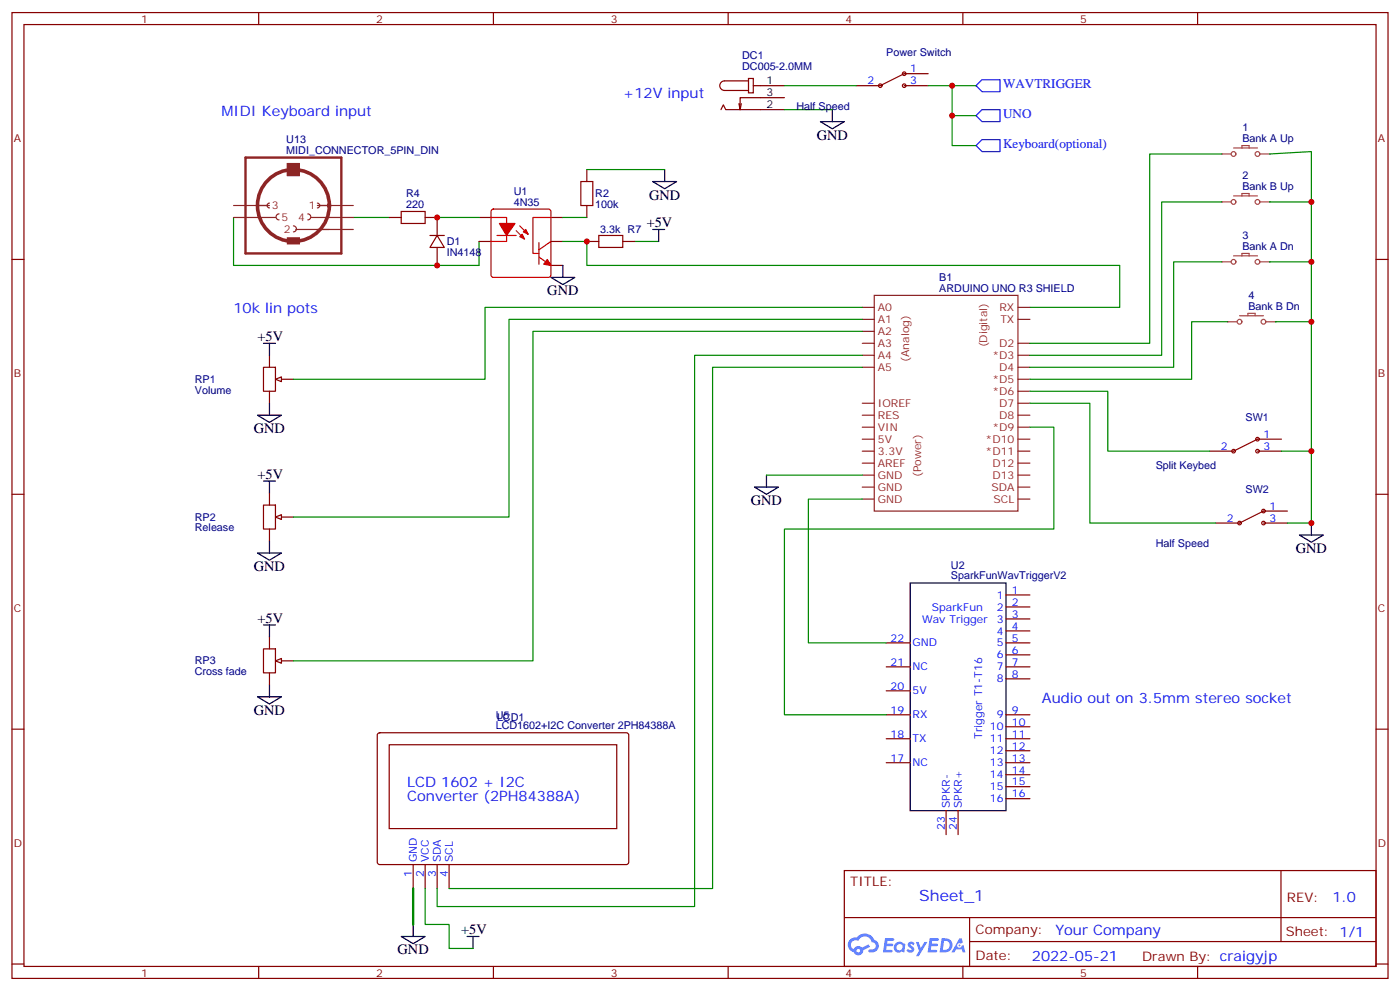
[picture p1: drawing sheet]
<svg xmlns="http://www.w3.org/2000/svg" width="412mm" height="292mm" viewBox="0 0 412 292" stroke-linecap="round" stroke-linejoin="round" font-family="sans-serif">
<g fill="none" stroke="#870000" stroke-width=".35">
<path d="M3.5 3.7h405.4v284.3h-405.4zM7.1 7.2h398.2v277.3h-398.2zM76.2 3.7v3.5M145.3 3.7v3.5M214.5 3.7v3.5M283.6 3.7v3.5M352.8 3.7v3.5M3.5 76.4h3.6M405.3 76.4h3.6M3.5 145.5h3.6M405.3 145.5h3.6M3.5 214.7h3.6"/>
<path d="M405.3 214.7h3.6M248.7 256.3h156.6v28.2h-156.6zM377.3 256.3v20.9M248.7 270.1h156.5M285.6 277.2h119.6M285.6 270.1v14.2M3.5 283.8h3.6M76.2 284.5v3.5M145.3 284.5v3.5M214.5 284.5v3.5M283.6 284.5v3.5M352.8 284.5v3.5"/>
<path d="M405.3 283.8h3.6"/>
</g>
<g fill="#5487ff">
<path d="M267.7 277.5a1.22 1.22 0 0 1 1.7 .2l-.4 .6a.47 .47 0 0 0-.3-.4 .47 .47 0 0 0-.5 .2l.1 .2a1.14 1.14 0 0 1 .8 1.8 1.14 1.14 0 0 1-1.9 0l-.2-.2 .5-.6 .7 .5a.29 .29 0 0 0 .3-.3 .29 .29 0 0 0-.2-.3 1.04 1.04 0 0 1-.6-1.7z"/>
<path d="M260.7 276.2h2.4l.3 .2-.2 .5-1.8 .1-.1 .8h1.5l.3 .4-.3 .4h-1.6l-.2 1.1h1.7l.2 .3-.2 .3-2.6 .1z"/>
<path d="M273.8 276.2h2.4l.3 .2-.1 .5-1.8 .1-.2 .8h1.6l.3 .4-.4 .4-1.6-.1-.1 1.1 1.7 .1 .2 .3-.2 .3-2.6 .1z"/>
<path d="M282.6 276.2h.7l.3 1.3-.6 .3a.69 .69 0 0 0-1 .3 .69 .69 0 0 0 .4 .9 .69 .69 0 0 0 .9-.6l.5-.2 .6 2.2h-.8l-.2-.9h-1.8l-.5 .9h-.8z"/>
<path d="M269.8 277.3h.8l.6 1.8 1.1-1.8h.9l-2.6 4.2h-.8l.9-1.5z"/>
<path d="M277.4 276.2l-.6 4.2h1.3a2.11 2.11 0 0 0 2.5-2.1 2.11 2.11 0 0 0-2.5-2.1zM278.1 277a1.39 1.39 0 0 1 1.7 1.4 1.39 1.39 0 0 1-1.8 1.2h-.3z"/>
<path d="M263.7 277.8a1.54 1.54 0 0 0-.1 2.2 1.54 1.54 0 0 0 2.2 .1l.6 .3 .3-2.3-.2-.3h-.4a1.49 1.49 0 0 0-2.4 0zM264 278.8a.94 .94 0 0 1 1.8 0 .94 .94 0 0 1-1.8 0z"/>
<path d="M250.4 276.6a2.18 2.18 0 0 0 1.1 3.7 1.44 1.44 0 0 0 1.6 .9 1.44 1.44 0 0 0 1.2-1.4l2-1.1-.5-.7-1.9 1a1.47 1.47 0 0 0-2.4 .4 1.39 1.39 0 0 1-.7-1.9 1.39 1.39 0 0 1 2-.5 2.12 2.12 0 0 1 2.2-1.3 2.12 2.12 0 0 1 1.9 1.7 1.14 1.14 0 0 1 1.1 1.4 1.14 1.14 0 0 1-1.7 .7 .43 .43 0 0 0-.5 .4 .43 .43 0 0 0 .4 .5 1.98 1.98 0 0 0 2.5-1.2 1.98 1.98 0 0 0-1.2-2.6 3.1 3.1 0 0 0-5.3-.6l-.9 .1zM252.3 279.9a.55 .55 0 0 1 1.1 0 .55 .55 0 0 1-1.1 0z"/>
<circle cx="282.6" cy="278.3" r=".26"/>
</g>
<path d="M172.9 49.9h22.9M68.8 64v14.1h72.3v-7M104.1 64h10.6M128.8 64h12.3M165.8 64h7.1M165.8 71.1h7.1v7h156.9v12.4h-26.4M187 71.1h7M303.4 125.8h7v30h-79.3v54.6h30M254 146.9h-15.9v42.4h23" fill="none" stroke="#008700" stroke-width=".35"/>
<g fill="none" stroke="#8c2424" stroke-width=".35">
<path d="M79.4 59.8a.71 .71 0 0 0-.7 .7 .71 .71 0 0 0 .7 .7M84.7 48.2h3.5v3.5h-3.5zM93.5 59.8a.71 .71 0 0 1 .7 .7 .71 .71 0 0 1-.7 .7M68.8 64h12.3M68.8 60.5h10.6M82.2 63a.88 .88 0 0 0-.9 .9 .88 .88 0 0 0 .9 .8M86.4 66.5a.88 .88 0 0 1 .9 .9 .88 .88 0 0 1-.9 .9M87.1 67.6h17M90.7 63a.88 .88 0 0 1 .8 .9 .88 .88 0 0 1-.8 .8M91.7 64h12.4M93.5 60.5h10.6M254 90.5h3.5"/>
<path d="M254 94h3.5M254 97.5h3.5M257.5 87h42.4v63.5h-42.4zM299.9 90.5h3.5M299.9 94h3.5M254 101.1h3.5M254 104.6h3.5M254 108.1h3.5M254 118.7h3.5M299.9 101.1h3.5M299.9 104.6h3.5M299.9 108.1h3.5"/>
<path d="M299.9 111.7h3.5M299.9 115.2h3.5M299.9 118.7h3.5M254 122.2h3.5M254 125.8h3.5M254 129.3h3.5M254 132.8h3.5M254 136.3h3.5M254 139.9h3.5M299.9 122.2h3.5M299.9 125.8h3.5M299.9 129.3h3.5"/>
<path d="M299.9 132.8h3.5M299.9 136.3h3.5M299.9 139.9h3.5M254 143.4h3.5M254 146.9h3.5M299.9 143.4h3.5M299.9 146.9h3.5"/>
</g>
<g fill="#8c2424" stroke="#8c2424" stroke-width=".35">
<path d="M84.7 70h3.5v1.8h-3.5z"/>
<path d="M84.7 48.2h3.5v3.5h-3.5z"/>
</g>
<circle cx="86.4" cy="60.5" r="10.6" fill="none" stroke="#8c2424" stroke-width="1.1"/>
<path d="M72.3 46.4h28.2v28.2h-28.2z" fill="none" stroke="#8c2424" stroke-width=".71"/>
<path d="M144.6 64h4.6v7.1h-4.6M144.9 61.8l.4-.2h16.3l.5 .2 .2 .5v18.7l-.3 .5-.4 .2h-16.3l-.5-.3-.2-.4v-18.7zM146.4 69.3h5.6M152 67.9l2.5 2.5M153.1 66.5l2.5 2.5M158.7 75.7l3.6 2.4M158.7 71.4v6.4M162.3 64h-5.3v10.6h1.7M162.3 71.1l-3.6 2.5" fill="none" stroke="#f00" stroke-width=".35"/>
<g fill="none" stroke="#870000" stroke-width=".35">
<path d="M172.9 49.9v3.5M114.7 64h3.5M125.2 64h3.6v5.3M126.6 69.3h4.3M128.8 69.3l2.1 3.5h-4.3zM128.8 72.8v5.3M141.1 64h3.5M141.1 71.1h3.5M162.3 64h3.5M162.3 71.1h3.5M162.3 78.1h3.5M172.9 71.1h3.5"/>
<path d="M172.9 60.5v3.5M183.4 71.1h3.6M77.6 108.1h3.5v7.1h-3.5zM79.4 104.6v3.5M79.4 115.2v3.5M82.9 111.7h3.5M296.3 175.2h7.1M296.3 178.7h7.1M261.1 189.3h7M261.1 196.3h7M296.3 182.2h7.1M296.3 185.7h7.1"/>
<path d="M296.3 189.3h7.1M296.3 192.8h7.1M296.3 196.3h7.1M296.3 199.8h7.1M261.1 210.4h7M261.1 217.5h7M261.1 203.4h7M296.3 210.4h7.1M296.3 214h7.1M296.3 217.5h7.1M261.1 224.5h7M278.7 238.7v7"/>
<path d="M282.2 238.7v7M296.3 221h7.1M296.3 224.5h7.1M296.3 228.1h7.1M296.3 231.6h7.1M296.3 235.1h7.1"/>
</g>
<g fill="#f00" stroke="#f00" stroke-width=".35">
<path d="M161.2 76.4l1.1 1.7-2.1-.3z"/>
<path d="M153.1 69.7l.7-.7 .7 1.4z"/>
<path d="M154.2 68.3l.7-.7 .7 1.4z"/>
<path d="M147.1 65.8h4.6l-2.5 3.5z"/>
</g>
<path d="M192.3 53.4h7l-3.5 2.2zM195.8 49.9v3.5M165.8 78.1v3.6M192.3 67.6h3.5M194 67.6v3.5M162.3 81.7h7l-3.5 2.1zM268.1 171.6h28.2v67.1h-28.2z" fill="none" stroke="#000" stroke-width=".35"/>
<path d="M171.1 53.4h3.5v7.1h-3.5zM118.2 62.3h7v3.5h-7zM176.4 69.3h7v3.5h-7z" fill="none" stroke="#a10000" stroke-width=".35"/>
<path d="M81.1 111.7l1.8-.8v1.5z" fill="#f0f0f0" stroke="#870000" stroke-width=".35"/>
<path d="M77.6 148.7h3.5v7.1h-3.5zM79.4 145.2v3.5M79.4 155.8v3.5M82.9 152.2h3.5" fill="none" stroke="#870000" stroke-width=".35"/>
<path d="M81.1 152.2l1.8-.7v1.4z" fill="#f0f0f0" stroke="#870000" stroke-width=".35"/>
<path d="M77.6 191h3.5v7.1h-3.5zM79.4 187.5v3.5M79.4 198.1v3.5M82.9 194.6h3.5" fill="none" stroke="#870000" stroke-width=".35"/>
<path d="M81.1 194.6l1.8-.7v1.4z" fill="#f0f0f0" stroke="#870000" stroke-width=".35"/>
<g fill="none" stroke="#000" stroke-width=".35">
<path d="M241.7 35.8h7l-3.5 2.1zM245.2 32.3v3.5M77.6 101.1h3.5M79.4 101.1v3.5M79.4 118.7v3.5M75.8 122.2h7.1l-3.5 2.2zM77.6 141.6h3.5M79.4 141.6v3.6M79.4 159.3v3.5M382.8 157.5h7l-3.5 2.1zM386.3 154v3.5M75.8 162.8h7.1l-3.5 2.1z"/>
<path d="M77.6 184h3.5M79.4 184v3.5M75.8 205.1h7.1l-3.5 2.2zM79.4 201.6v3.5"/>
</g>
<path d="M231.1 32.3h14.1M254 90.5h-111.1v21.2h-56.5M254 94h-104.1v58.2h-63.5M254 97.5h-97v97.1h-70.6M303.4 118.7h17.6v35.3h37.1M303.4 115.2h22.9v17.6h30M377.5 132.8h8.8v21.2h-7.1" fill="none" stroke="#008700" stroke-width=".35"/>
<path d="M212.4 32.3l.7-1.4 .7 1.4h17.3M218.4 30.5l-.4 1.8M220.5 23.1h1.4v4.2h-1.4zM220.5 23.8h-7.1a1.41 1.41 0 0 0-1.4 1.4 1.41 1.41 0 0 0 1.4 1.4h7.1M221.9 25.2h9.2M231.1 28.8h-13.1v3.5l-.3-1.8M356.3 132.8h7.1M370.4 132.8h7.1M370.4 129.3h7.1M358.1 154h7M372.2 154h7M372.2 150.5h7" fill="none" stroke="#870000" stroke-width=".35"/>
<path d="M287.5 25.2l1.8-1.7h5.3v3.5h-5.3z" fill="none" stroke="#00f" stroke-width=".35"/>
<g fill="none" stroke="#900" stroke-width=".35">
<path d="M370.4 129.3l-7 3.5M372.2 150.5l-7.1 3.5"/>
<circle cx="363.4" cy="132.8" r=".53"/>
<circle cx="370.4" cy="129.3" r=".53"/>
<circle cx="370.4" cy="132.8" r=".53"/>
<circle cx="365.1" cy="154" r=".53"/>
<circle cx="372.2" cy="150.5" r=".53"/>
<circle cx="372.2" cy="154" r=".53"/>
</g>
<g fill="none" stroke="#a64a4a" stroke-width=".35">
<path d="M359.8 45.3h2.9M363.4 43.6h7M365.8 43.6v-.7h2.1v.7M371.1 45.3h2.8"/>
<circle cx="363.4" cy="45.3" r=".71"/>
<circle cx="370.4" cy="45.3" r=".71"/>
</g>
<g fill="#a64a4a">
<circle cx="373.9" cy="45.3" r=".18"/>
<circle cx="359.8" cy="45.3" r=".18"/>
</g>
<g fill="none" stroke="#a64a4a" stroke-width=".35">
<path d="M359.8 59.4h2.9M363.4 57.7h7M365.8 57.7v-.7h2.1v.7M371.1 59.4h2.8"/>
<circle cx="363.4" cy="59.4" r=".71"/>
<circle cx="370.4" cy="59.4" r=".71"/>
</g>
<g fill="#a64a4a">
<circle cx="373.9" cy="59.4" r=".18"/>
<circle cx="359.8" cy="59.4" r=".18"/>
</g>
<g fill="none" stroke="#a64a4a" stroke-width=".35">
<path d="M359.8 77.1h2.9M363.4 75.3h7M365.8 75.3v-.7h2.1v.7M371.1 77.1h2.8"/>
<circle cx="363.4" cy="77.1" r=".71"/>
<circle cx="370.4" cy="77.1" r=".71"/>
</g>
<g fill="#a64a4a">
<circle cx="373.9" cy="77.1" r=".18"/>
<circle cx="359.8" cy="77.1" r=".18"/>
</g>
<g fill="none" stroke="#a64a4a" stroke-width=".35">
<path d="M361.6 94.7h2.8M365.1 93h7.1M367.6 93v-.7h2.1v.7M372.9 94.7h2.8"/>
<circle cx="365.1" cy="94.7" r=".71"/>
<circle cx="372.2" cy="94.7" r=".71"/>
</g>
<g fill="#a64a4a">
<circle cx="375.7" cy="94.7" r=".18"/>
<circle cx="361.6" cy="94.7" r=".18"/>
</g>
<g fill="none" stroke="#008700" stroke-width=".35">
<path d="M231.1 25.2h21.1M273.4 25.2h14.1M280.5 25.2v17.7h7M280.5 34h7M359.8 45.3h-21.1v55.8h-35.3M359.8 59.4h-17.6v45.2h-38.8M373.9 45.3l12.4-.7v88.2M373.9 59.4h12.4M359.8 77.1h-14.1v31h-42.3M373.9 77.1h12.4M361.6 94.7h-10.6v17h-47.6M375.7 94.7h10.6"/>
<path d="M254 104.6h-49.4v162.3h-75.8v-5.3M254 108.1h-44.1v153.5h-77.6M225.8 139.9h28.2M125.2 261.6v10.6h7.1v7h7"/>
</g>
<path d="M252.2 25.2h7.1M266.3 25.2h7.1M266.3 21.7h7.1M111.4 215.9l.4-.2 73 .1 .4 .6-.1 37.7-.6 .4h-72.9l-.5-.7v-37.4zM114.7 219.3h67v24.6h-67zM121.7 254.5v7.1M125.2 254.5v7.1M128.8 254.5v7.1M132.3 254.5v7.1" fill="none" stroke="#870000" stroke-width=".35"/>
<path d="M225.8 139.9v3.5M222.2 143.4h7.1l-3.5 2.1zM118.2 275.7h7l-3.5 2.1zM121.7 272.2v3.5M137.6 275.7h3.5M139.3 275.7v3.5" fill="none" stroke="#000" stroke-width=".35"/>
<path d="M121.7 261.6v10.6" fill="none" stroke="#008700" stroke-width=".71"/>
<g fill="none" stroke="#900" stroke-width=".35">
<path d="M266.3 21.7l-7 3.5"/>
<circle cx="259.3" cy="25.2" r=".53"/>
<circle cx="266.3" cy="21.7" r=".53"/>
<circle cx="266.3" cy="25.2" r=".53"/>
</g>
<path d="M287.5 34l1.8-1.7h5.3v3.5h-5.3zM287.5 42.9l1.8-1.8h5.3v3.5h-5.3z" fill="none" stroke="#00f" stroke-width=".35"/>
<g fill="#c00">
<circle cx="128.8" cy="78.1" r=".88"/>
<circle cx="128.8" cy="64" r=".88"/>
<circle cx="172.9" cy="71.1" r=".88"/>
<circle cx="386.3" cy="154" r=".88"/>
<circle cx="386.3" cy="132.8" r=".88"/>
<circle cx="386.3" cy="59.4" r=".88"/>
<circle cx="386.3" cy="77.1" r=".88"/>
<circle cx="386.3" cy="94.7" r=".88"/>
<circle cx="280.5" cy="25.2" r=".88"/>
<circle cx="280.5" cy="34" r=".88"/>
</g>
<text font-size="4.6" fill="#00f" x="270.8" y="265.3">Sheet_1</text>
<g font-size="4.2" fill="#00f">
<text x="183.4" y="28.8">+12V input</text>
<text x="65.3" y="34">MIDI Keyboard input</text>
<text x="68.8" y="92.3">10k lin pots</text>
<text x="306.9" y="206.9">Audio out on 3.5mm stereo socket</text>
<text x="119.9" y="231.6">LCD 1602 + I2C</text>
<text x="119.9" y="235.8">Converter (2PH84388A)</text>
<text x="392.5" y="265.6">1.0</text>
<text x="310.9" y="275.1">Your Company</text>
<text x="304" y="282.9">2022-05-21</text>
</g>
<g font-size="4.2">
<text x="240.6" y="41.1">GND</text>
<text x="191.2" y="58.7">GND</text>
<text x="190.5" y="66.9">+5V</text>
<text x="161.2" y="87">GND</text>
<text x="75.8" y="100.4">+5V</text>
<text x="74.8" y="127.5">GND</text>
<text x="75.8" y="140.9">+5V</text>
<text x="221.2" y="148.7">GND</text>
<text x="381.7" y="162.8">GND</text>
<text x="74.8" y="168.1">GND</text>
<text x="75.8" y="183.3">+5V</text>
<text x="74.8" y="210.4">GND</text>
<text x="135.8" y="275">+5V</text>
<text x="117.1" y="281">GND</text>
</g>
<g font-size="3.9" fill="#00f">
<text x="295.5" y="25.9">WAVTRIGGER</text>
<text x="295.5" y="34.8">UNO</text>
<text x="295.5" y="43.6">Keyboard(optional)</text>
</g>
<g font-size="3.9" fill="#800">
<text x="250.5" y="260.9">TITLE:</text>
<text x="379.1" y="265.6">REV:</text>
<text x="287.4" y="275.1">Company:</text>
<text x="378.7" y="275.7">Sheet: 1/1</text>
<text x="287.4" y="282.8">Date:</text>
<text x="336.4" y="282.8">Drawn By: craigyjp</text>
</g>
<g font-size="3.2" fill="#800">
<text x="41.6" y="6.7">1</text>
<text x="110.8" y="6.7">2</text>
<text x="179.9" y="6.7">3</text>
<text x="249.1" y="6.7">4</text>
<text x="318.2" y="6.7">5</text>
<text x="4.1" y="41.8">A</text>
<text x="405.9" y="41.8">A</text>
<text x="4.1" y="110.9">B</text>
<text x="405.9" y="110.9">B</text>
<text x="4.1" y="180.1">C</text>
<text x="405.9" y="180.1">C</text>
<text x="4.1" y="249.2">D</text>
<text x="405.9" y="249.2">D</text>
<text x="41.6" y="287.5">1</text>
<text x="110.8" y="287.5">2</text>
<text x="179.9" y="287.5">3</text>
<text x="249.1" y="287.5">4</text>
<text x="318.2" y="287.5">5</text>
</g>
<g font-size="3.2" fill="#000080">
<text x="218.6" y="17.5">DC1</text>
<text x="261.1" y="16.4">Power Switch</text>
<text x="218.6" y="20.6">DC005-2.0MM</text>
<text x="234.6" y="32.3">Half Speed</text>
<text x="366" y="41.8">Bank A Up</text>
<text x="366" y="38.6">1</text>
<text x="84.3" y="45.3">MIDI_CONNECTOR_5PIN_DIN</text>
<text x="84.3" y="42.2">U13</text>
<text x="366" y="52.7">2</text>
<text x="119.6" y="58">R4</text>
<text x="151.4" y="57.3">U1</text>
<text x="175.3" y="58">R2</text>
<text x="366" y="55.9">Bank B Up</text>
<text x="119.6" y="61.2">220</text>
<text x="151.4" y="60.5">4N35</text>
<text x="175.3" y="61.2">100k</text>
<text x="176.7" y="68.6">3.3k R7</text>
<text x="366" y="70.4">3</text>
<text x="131.6" y="75.3">IN4148</text>
<text x="131.6" y="72.1">D1</text>
<text x="366" y="73.6">Bank A Dn</text>
<text x="276.7" y="82.7">B1</text>
<text x="276.7" y="85.9">ARDUINO UNO R3 SHIELD</text>
<text x="367.7" y="88">4</text>
<text x="367.7" y="91.2">Bank B Dn</text>
<text x="57.4" y="112.7">RP1</text>
<text x="57.4" y="115.9">Volume</text>
<text x="366.9" y="124">SW1</text>
<text x="340.4" y="138.1">Split Keybed</text>
<text x="366.9" y="145.2">SW2</text>
<text x="57.4" y="153.3">RP2</text>
<text x="57.4" y="156.5">Release</text>
<text x="340.4" y="161">Half Speed</text>
<text x="280.1" y="167.4">U2</text>
<text x="280.1" y="170.6">SparkFunWavTriggerV2</text>
<text x="57.4" y="195.6">RP3</text>
<text x="57.4" y="198.8">Cross fade</text>
<text x="146" y="214.7">LCD1602+I2C Converter 2PH84388A</text>
<text x="146" y="211.7">U5</text>
<text x="146.4" y="212.2">LCD1</text>
</g>
<g font-size="3.2" fill="#00f">
<text x="268.1" y="21.3">1</text>
<text x="255.5" y="24.9">2</text>
<text x="268.1" y="24.9">3</text>
<text x="372.2" y="128.9">1</text>
<text x="359.6" y="132.5">2</text>
<text x="372.2" y="132.5">3</text>
<text x="361.3" y="153.6">2</text>
<text x="373.9" y="150.1">1</text>
<text x="373.9" y="153.6">3</text>
<text x="274.5" y="180">SparkFun</text>
<text x="293.6" y="176.2">1</text>
<text x="293.6" y="179.7">2</text>
<text x="298.1" y="174.8">1</text>
<text x="298.1" y="178.3">2</text>
<text x="271.6" y="183.5">Wav Trigger</text>
<text x="293.6" y="183.3">3</text>
<text x="298.1" y="181.9">3</text>
<text x="298.1" y="185.4">4</text>
<text x="262.3" y="188.9">22</text>
<text x="268.8" y="190.3">GND</text>
<text x="293.6" y="186.8">4</text>
<text x="293.6" y="190.3">5</text>
<text x="298.1" y="188.9">5</text>
<text x="262.3" y="196">21</text>
<text x="268.8" y="197.4">NC</text>
<text x="293.6" y="193.9">6</text>
<text x="293.6" y="197.4">7</text>
<text x="298.1" y="192.4">6</text>
<text x="298.1" y="196">7</text>
<text x="262.3" y="203">20</text>
<text x="293.6" y="200.9">8</text>
<text x="298.1" y="199.5">8</text>
<text x="268.8" y="204.4">5V</text>
<text x="262.3" y="210.1">19</text>
<text x="268.8" y="211.5">RX</text>
<text x="291.6" y="215">10</text>
<text x="293.6" y="211.5">9</text>
<text x="298.1" y="210.1">9</text>
<text x="298.1" y="213.6">10</text>
<text x="262.3" y="217.1">18</text>
<text x="268.8" y="218.5">TX</text>
<text x="289.3" y="217.5" transform="rotate(-90 289.3 217.5)">Trigger T1-T16</text>
<text x="291.6" y="218.5">11</text>
<text x="298.1" y="217.1">11</text>
<text x="298.1" y="220.7">12</text>
<text x="262.3" y="224.2">17</text>
<text x="268.8" y="225.6">NC</text>
<text x="291.6" y="222.1">12</text>
<text x="291.6" y="225.6">13</text>
<text x="298.1" y="224.2">13</text>
<text x="298.1" y="227.7">14</text>
<text x="291.6" y="229.1">14</text>
<text x="291.6" y="232.7">15</text>
<text x="298.1" y="231.2">15</text>
<text x="279.8" y="237.9" transform="rotate(-90 279.8 237.9)">SPKR-</text>
<text x="283.3" y="237.9" transform="rotate(-90 283.3 237.9)">SPKR+</text>
<text x="291.6" y="236.2">16</text>
<text x="298.1" y="234.8">16</text>
<text x="278.3" y="244.5" transform="rotate(-90 278.3 244.5)">23</text>
<text x="281.9" y="244.5" transform="rotate(-90 281.9 244.5)">24</text>
<text x="122.8" y="253.8" transform="rotate(-90 122.8 253.8)">GND</text>
<text x="126.3" y="253.8" transform="rotate(-90 126.3 253.8)">VCC</text>
<text x="129.8" y="253.8" transform="rotate(-90 129.8 253.8)">SDA</text>
<text x="133.3" y="253.8" transform="rotate(-90 133.3 253.8)">SCL</text>
<text x="121.4" y="258.3" transform="rotate(-90 121.4 258.3)">1</text>
<text x="124.9" y="258.3" transform="rotate(-90 124.9 258.3)">2</text>
<text x="128.4" y="258.3" transform="rotate(-90 128.4 258.3)">3</text>
<text x="131.9" y="258.3" transform="rotate(-90 131.9 258.3)">4</text>
</g>
<g font-size="3.2">
<text x="225.8" y="28.4">3</text>
<text x="225.8" y="24.9">1</text>
<text x="225.8" y="31.9">2</text>
</g>
<g font-size="3.2" fill="#8d2323">
<text x="80.1" y="61.6">3</text>
<text x="82.9" y="65.1">5</text>
<text x="87.8" y="65.1">4</text>
<text x="91" y="61.6">1</text>
<text x="83.6" y="68.6">2</text>
<text x="258.6" y="91.5">A0</text>
<text x="258.6" y="95.1">A1</text>
<text x="294.4" y="91.5">RX</text>
<text x="294.7" y="95.1">TX</text>
<text x="258.6" y="98.6">A2</text>
<text x="258.6" y="102.1">A3</text>
<text x="258.6" y="105.7">A4</text>
<text x="267.8" y="106.5" transform="rotate(-90 267.8 106.5)">(Analog)</text>
<text x="290.8" y="102.3" transform="rotate(-90 290.8 102.3)">(Digital)</text>
<text x="292.3" y="105.7">*D3</text>
<text x="294.3" y="102.1">D2</text>
<text x="258.6" y="109.2">A5</text>
<text x="292.3" y="112.7">*D5</text>
<text x="294.3" y="109.2">D4</text>
<text x="258.6" y="119.8">IOREF</text>
<text x="292.3" y="116.2">*D6</text>
<text x="294.3" y="119.8">D7</text>
<text x="258.6" y="123.3">RES</text>
<text x="294.3" y="123.3">D8</text>
<text x="258.6" y="126.8">VIN</text>
<text x="258.6" y="130.4">5V</text>
<text x="290.3" y="130.4">*D10</text>
<text x="292.3" y="126.8">*D9</text>
<text x="258.6" y="137.4">AREF</text>
<text x="258.6" y="133.9">3.3V</text>
<text x="290.3" y="133.9">*D11</text>
<text x="292.3" y="137.4">D12</text>
<text x="258.6" y="140.9">GND</text>
<text x="271.4" y="140.5" transform="rotate(-90 271.4 140.5)">(Power)</text>
<text x="292.3" y="140.9">D13</text>
<text x="258.6" y="144.5">GND</text>
<text x="258.6" y="148">GND</text>
<text x="292" y="144.5">SDA</text>
<text x="292.7" y="148">SCL</text>
</g>
</svg>
